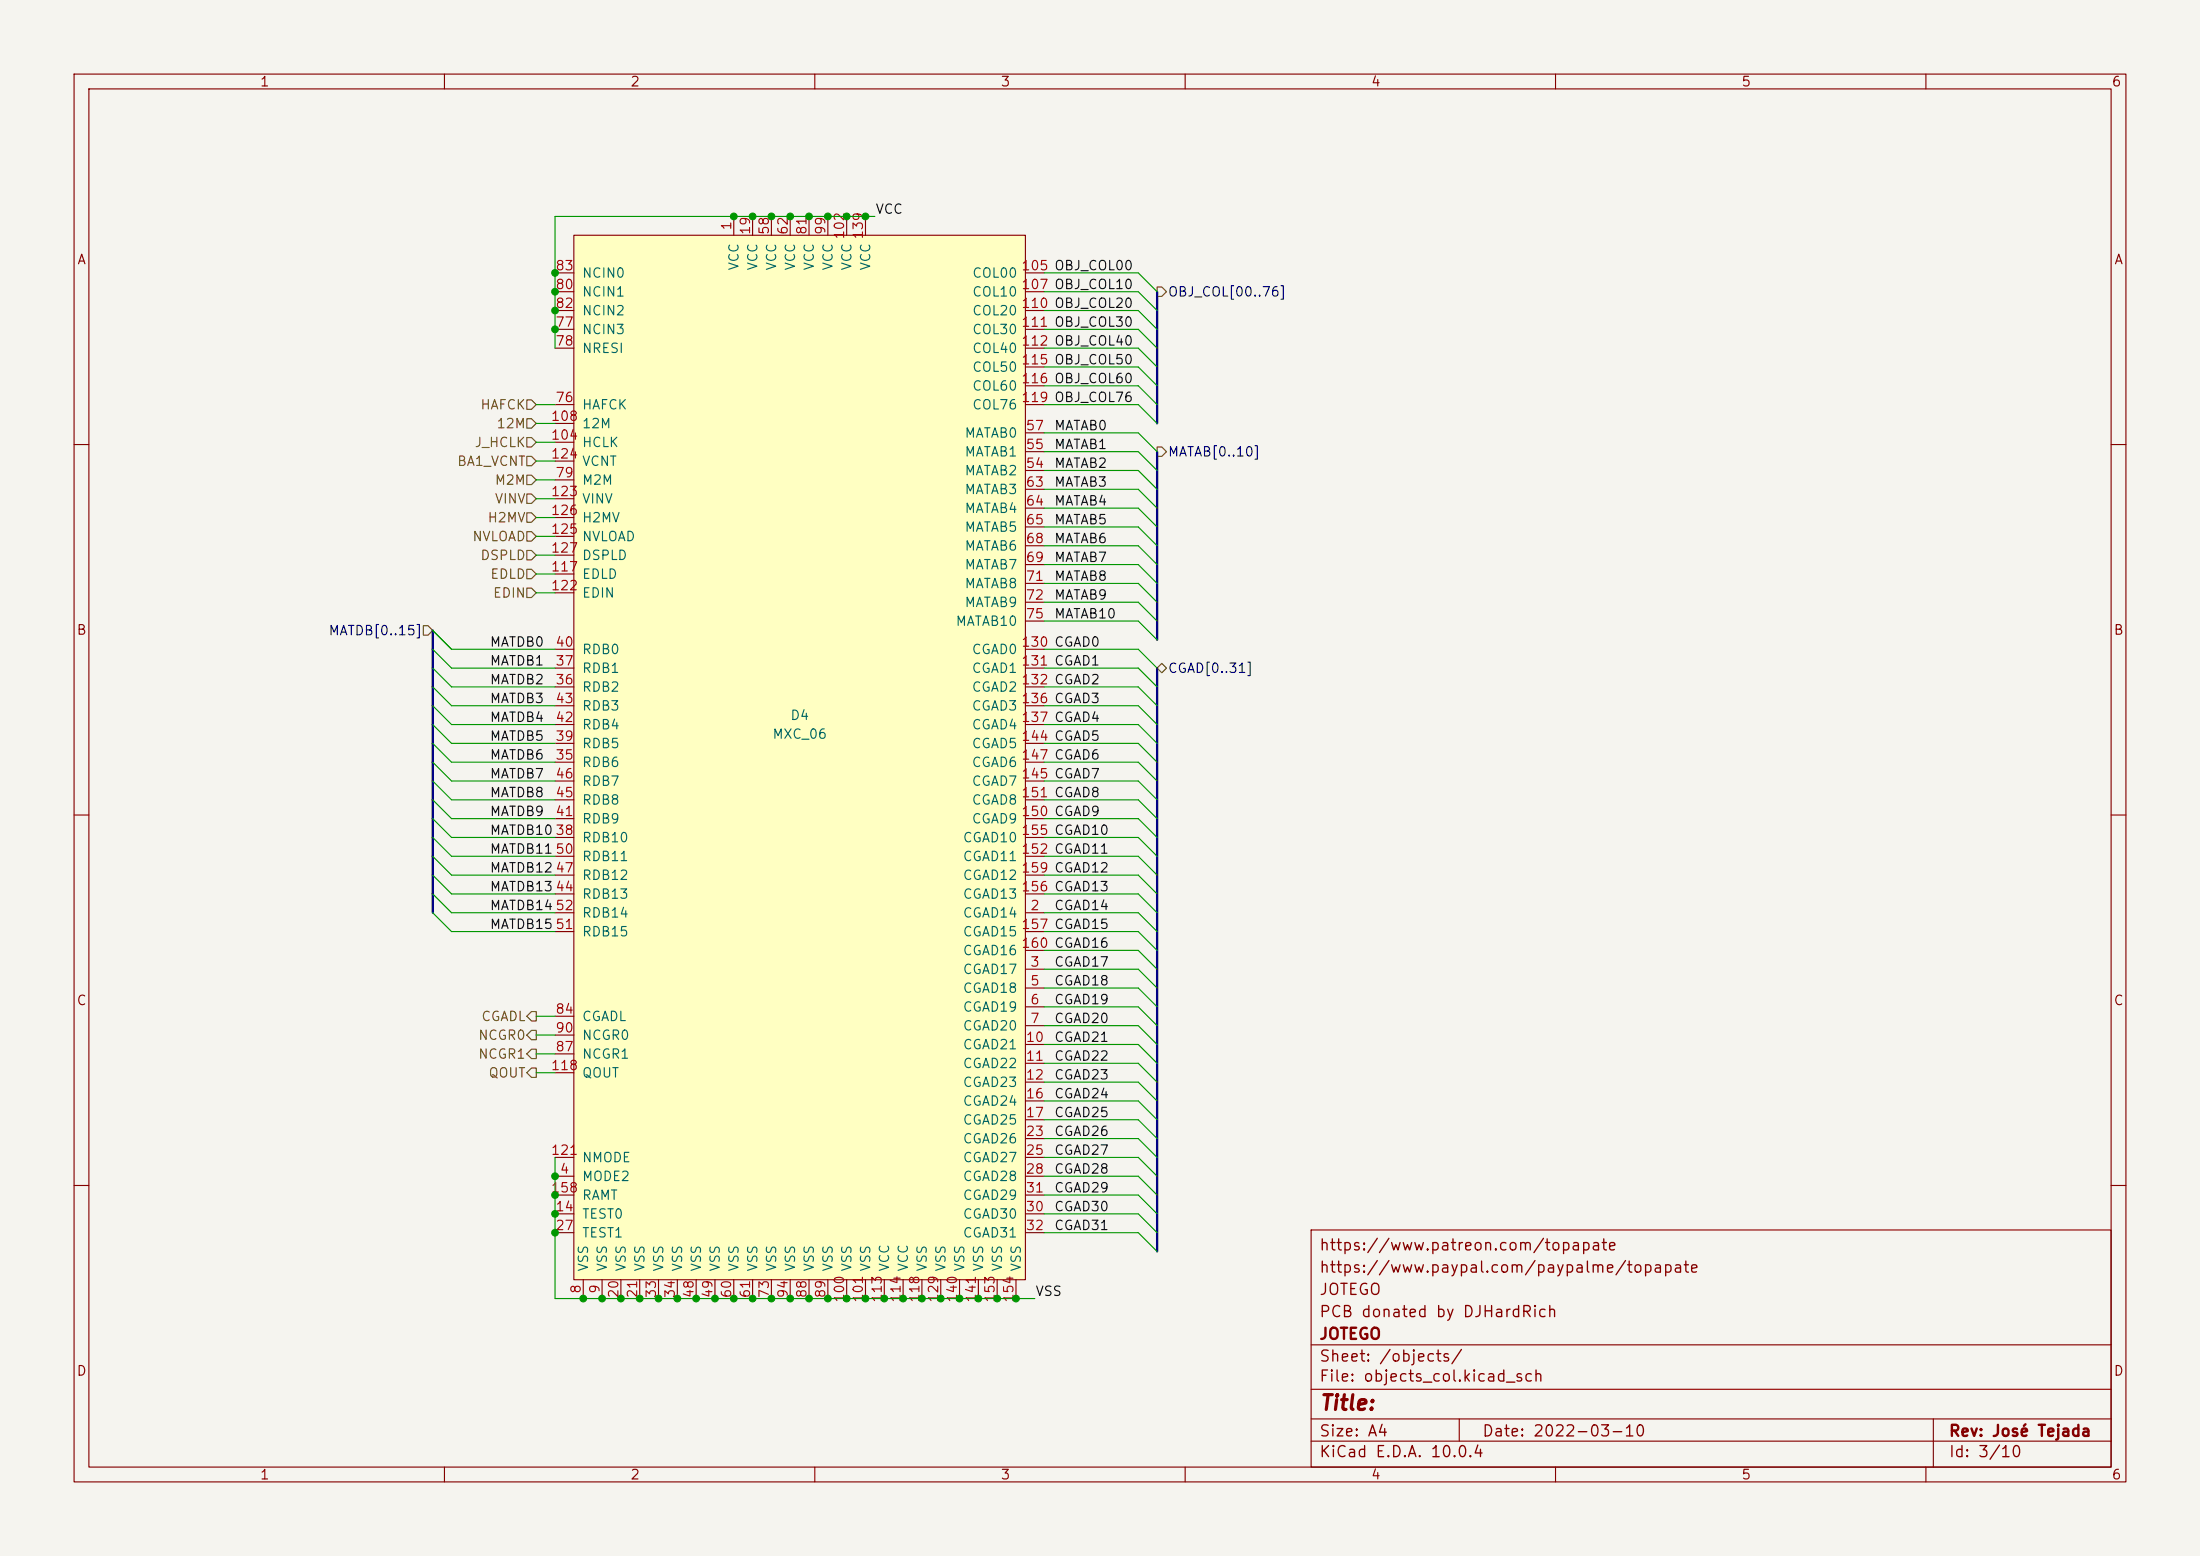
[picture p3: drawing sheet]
<svg xmlns="http://www.w3.org/2000/svg" width="297mm" height="210mm" viewBox="0 0 297 210" stroke-linecap="round" stroke-linejoin="round" font-family="sans-serif">
<path d="M0 0h297v210h-297z" fill="#f5f4ef" stroke="#f5f4ef" stroke-width=".14"/>
<g fill="none" stroke="#840000" stroke-width=".15">
<path d="M10 10h277v190h-277zM12 12h273v186h-273zM60 10v2M110 10v2M160 10v2M210 10v2M260 10v2M10 60h2M285 60h2M10 110h2M285 110h2M10 160h2"/>
<path d="M177 166h108v32h-108zM285 160h2M60 198v2M110 198v2M160 198v2M177 194.5h108M177 191.5h108M177 187.5h108M177 181.5h108M197 191.5v3M210 198v2M260 198v2"/>
<path d="M261 191.5v6.5"/>
</g>
<path d="M77.5 31.8h60.9v140.9h-60.9z" fill="#ffffc2"/>
<g fill="none" stroke="#840000" stroke-width=".15">
<path d="M74.9 39.4h2.6M74.9 36.8h2.6M77.5 31.8h60.9v140.9h-60.9zM99.1 29.2v2.6M101.6 29.2v2.6M104.1 29.2v2.6M106.7 29.2v2.6M109.2 29.2v2.6M111.8 29.2v2.6M114.3 29.2v2.6M116.8 29.2v2.6M138.4 39.4h2.6"/>
<path d="M138.4 36.8h2.6M74.9 54.6h2.6M74.9 44.5h2.6M74.9 47h2.6M74.9 41.9h2.6M74.9 59.7h2.6M74.9 57.2h2.6M138.4 58.4h2.6M138.4 54.6h2.6M138.4 44.5h2.6M138.4 47h2.6M138.4 41.9h2.6"/>
<path d="M138.4 49.5h2.6M138.4 52.1h2.6M74.9 64.8h2.6M74.9 77.5h2.6M74.9 67.3h2.6M74.9 62.2h2.6M74.9 72.4h2.6M74.9 69.9h2.6M74.9 74.9h2.6M138.4 63.5h2.6M138.4 61h2.6M138.4 66h2.6"/>
<path d="M138.4 68.6h2.6M138.4 71.1h2.6M138.4 73.7h2.6M138.4 76.2h2.6M138.4 78.7h2.6M74.9 92.7h2.6M74.9 90.2h2.6M74.9 87.6h2.6M74.9 97.8h2.6M74.9 95.3h2.6M74.9 80h2.6M138.4 92.7h2.6"/>
<path d="M138.4 90.2h2.6M138.4 87.6h2.6M138.4 97.8h2.6M138.4 95.3h2.6M138.4 81.3h2.6M138.4 83.8h2.6M74.9 102.9h2.6M74.9 113h2.6M74.9 100.3h2.6M74.9 110.5h2.6M74.9 108h2.6M74.9 105.4h2.6"/>
<path d="M74.9 118.1h2.6M74.9 115.6h2.6M138.4 102.9h2.6M138.4 113h2.6M138.4 100.3h2.6M138.4 110.5h2.6M138.4 108h2.6M138.4 105.4h2.6M138.4 118.1h2.6M138.4 115.6h2.6M74.9 123.2h2.6M74.9 120.7h2.6"/>
<path d="M74.9 125.7h2.6M74.9 137.2h2.6M74.9 139.7h2.6M138.4 123.2h2.6M138.4 130.8h2.6M138.4 133.4h2.6M138.4 135.9h2.6M138.4 138.4h2.6M138.4 120.7h2.6M138.4 125.7h2.6M138.4 128.3h2.6M74.9 158.8h2.6"/>
<path d="M74.9 156.2h2.6M74.9 142.2h2.6M74.9 144.8h2.6M138.4 158.8h2.6M138.4 141h2.6M138.4 143.5h2.6M138.4 146.1h2.6M138.4 148.6h2.6M138.4 151.1h2.6M138.4 153.7h2.6M138.4 156.2h2.6M74.9 163.8h2.6"/>
<path d="M74.9 166.4h2.6M74.9 161.3h2.6M78.7 172.7v2.6M81.3 172.7v2.6M83.8 172.7v2.6M86.4 172.7v2.6M88.9 172.7v2.6M91.4 172.7v2.6M94 172.7v2.6M96.5 172.7v2.6M99.1 172.7v2.6M101.6 172.7v2.6"/>
<path d="M104.1 172.7v2.6M106.7 172.7v2.6M109.2 172.7v2.6M111.8 172.7v2.6M114.3 172.7v2.6M116.8 172.7v2.6M119.4 172.7v2.6M121.9 172.7v2.6M124.5 172.7v2.6M127 172.7v2.6M129.5 172.7v2.6M132.1 172.7v2.6"/>
<path d="M134.6 172.7v2.6M137.2 172.7v2.6M138.4 163.8h2.6M138.4 166.4h2.6M138.4 161.3h2.6"/>
</g>
<g fill="none" stroke="#725600" stroke-width=".15">
<path d="M156.2 38.7h.6l.7 .7-.7 .6h-.6zM71.1 59.1h.7l.6 .6-.6 .6h-.7zM71.1 54h.7l.6 .6-.6 .6h-.7zM71.1 56.5h.7l.6 .7-.6 .6h-.7zM71.1 64.1h.7l.6 .7-.6 .6h-.7zM71.1 61.6h.7l.6 .6-.6 .7h-.7zM71.1 66.7h.7l.6 .6-.6 .6h-.7zM71.1 71.8h.7l.6 .6-.6 .6h-.7zM71.1 74.3h.7l.6 .6-.6 .7h-.7zM71.1 76.8h.7l.6 .7-.6 .6h-.7zM71.1 69.2h.7l.6 .7-.6 .6h-.7zM71.1 79.4h.7l.6 .6-.6 .6h-.7z"/>
<path d="M156.2 60.3h.6l.7 .7-.7 .6h-.6zM57.1 84.5h.7l.6 .6-.6 .6h-.7zM156.8 89.5l.7 .7-.7 .6-.6-.6zM71.1 139.7l.7-.6h.6v1.2h-.6zM71.8 136.5h.6v1.3h-.6l-.7-.6zM71.1 144.8l.7-.7h.6v1.3h-.6zM71.8 141.6h.6v1.3h-.6l-.7-.7z"/>
</g>
<path d="M156.2 39.4v17.8M156.2 61v25.4M58.4 85.1v38.1M156.2 90.2v78.7" fill="none" stroke="#000084" stroke-width=".3"/>
<g fill="none" stroke="#009600" stroke-width=".15">
<path d="M118.1 29.2h-43.2v17.8M141 39.4h12.7l2.5 2.5M141 36.8h12.7l2.5 2.6M72.4 59.7h2.5M72.4 57.2h2.5M72.4 54.6h2.5M141 44.5h12.7l2.5 2.5M141 52.1h12.7l2.5 2.5M141 49.5h12.7l2.5 2.6M141 47h12.7l2.5 2.5M141 54.6h12.7l2.5 2.6M141 58.4h12.7l2.5 2.6"/>
<path d="M141 41.9h12.7l2.5 2.6M72.4 64.8h2.5M72.4 62.2h2.5M72.4 72.4h2.5M72.4 67.3h2.5M72.4 77.5h2.5M72.4 69.9h2.5M72.4 74.9h2.5M141 63.5h12.7l2.5 2.5M141 61h12.7l2.5 2.5M141 66h12.7l2.5 2.6M141 71.1h12.7l2.5 2.6"/>
<path d="M141 68.6h12.7l2.5 2.5M141 73.7h12.7l2.5 2.5M141 76.2h12.7l2.5 2.5M141 78.7h12.7l2.5 2.6M58.4 95.3l2.6 2.5h13.9M58.4 97.8l2.6 2.5h13.9M58.4 90.2l2.6 2.5h13.9M58.4 87.6l2.6 2.6h13.9M58.4 92.7l2.6 2.6h13.9M58.4 85.1l2.6 2.5h13.9M72.4 80h2.5M141 97.8h12.7l2.5 2.5"/>
<path d="M141 92.7h12.7l2.5 2.6M141 90.2h12.7l2.5 2.5M141 95.3h12.7l2.5 2.5M141 87.6h12.7l2.5 2.6M141 81.3h12.7l2.5 2.5M141 83.8h12.7l2.5 2.6M58.4 118.1l2.6 2.6h13.9M58.4 110.5l2.6 2.5h13.9M58.4 100.3l2.6 2.6h13.9M58.4 105.4l2.6 2.6h13.9M58.4 108l2.6 2.5h13.9M58.4 102.9l2.6 2.5h13.9"/>
<path d="M58.4 115.6l2.6 2.5h13.9M58.4 113l2.6 2.6h13.9M141 100.3h12.7l2.5 2.6M141 113h12.7l2.5 2.6M141 102.9h12.7l2.5 2.5M141 108h12.7l2.5 2.5M141 110.5h12.7l2.5 2.5M141 105.4h12.7l2.5 2.6M141 118.1h12.7l2.5 2.6M141 115.6h12.7l2.5 2.5M58.4 123.2l2.6 2.5h13.9M58.4 120.7l2.6 2.5h13.9"/>
<path d="M72.4 137.2h2.5M72.4 139.7h2.5M141 120.7h12.7l2.5 2.5M141 133.4h12.7l2.5 2.5M141 130.8h12.7l2.5 2.6M141 135.9h12.7l2.5 2.5M141 138.4h12.7l2.5 2.6M141 125.7h12.7l2.5 2.6M141 123.2h12.7l2.5 2.5M141 128.3h12.7l2.5 2.5M72.4 142.2h2.5M72.4 144.8h2.5"/>
<path d="M74.9 156.2v19.1h64.8M141 146.1h12.7l2.5 2.5M141 153.7h12.7l2.5 2.5M141 148.6h12.7l2.5 2.5M141 151.1h12.7l2.5 2.6M141 156.2h12.7l2.5 2.6M141 158.8h12.7l2.5 2.5M141 143.5h12.7l2.5 2.6M141 141h12.7l2.5 2.5M141 166.4h12.7l2.5 2.5M141 163.8h12.7l2.5 2.6M141 161.3h12.7l2.5 2.5"/>
</g>
<g fill="#009600" stroke="#009600" stroke-width=".14">
<circle cx="104.1" cy="29.2" r=".46"/>
<circle cx="99.1" cy="29.2" r=".46"/>
<circle cx="101.6" cy="29.2" r=".46"/>
<circle cx="106.7" cy="29.2" r=".46"/>
<circle cx="109.2" cy="29.2" r=".46"/>
<circle cx="74.9" cy="44.5" r=".46"/>
<circle cx="74.9" cy="39.4" r=".46"/>
<circle cx="74.9" cy="41.9" r=".46"/>
<circle cx="111.8" cy="29.2" r=".46"/>
<circle cx="116.8" cy="29.2" r=".46"/>
<circle cx="114.3" cy="29.2" r=".46"/>
<circle cx="74.9" cy="36.8" r=".46"/>
<circle cx="111.8" cy="175.3" r=".46"/>
<circle cx="109.2" cy="175.3" r=".46"/>
<circle cx="114.3" cy="175.3" r=".46"/>
<circle cx="132.1" cy="175.3" r=".46"/>
<circle cx="134.6" cy="175.3" r=".46"/>
<circle cx="129.5" cy="175.3" r=".46"/>
<circle cx="119.4" cy="175.3" r=".46"/>
<circle cx="121.9" cy="175.3" r=".46"/>
<circle cx="116.8" cy="175.3" r=".46"/>
<circle cx="124.5" cy="175.3" r=".46"/>
<circle cx="127" cy="175.3" r=".46"/>
<circle cx="74.9" cy="161.3" r=".46"/>
<circle cx="74.9" cy="158.8" r=".46"/>
<circle cx="137.2" cy="175.3" r=".46"/>
<circle cx="106.7" cy="175.3" r=".46"/>
<circle cx="104.1" cy="175.3" r=".46"/>
<circle cx="99.1" cy="175.3" r=".46"/>
<circle cx="101.6" cy="175.3" r=".46"/>
<circle cx="86.4" cy="175.3" r=".46"/>
<circle cx="83.8" cy="175.3" r=".46"/>
<circle cx="81.3" cy="175.3" r=".46"/>
<circle cx="88.9" cy="175.3" r=".46"/>
<circle cx="91.4" cy="175.3" r=".46"/>
<circle cx="94" cy="175.3" r=".46"/>
<circle cx="96.5" cy="175.3" r=".46"/>
<circle cx="78.7" cy="175.3" r=".46"/>
<circle cx="74.9" cy="166.4" r=".46"/>
<circle cx="74.9" cy="163.8" r=".46"/>
</g>
<text font-size="2" fill="#840000" x="178" y="190.8">Title:</text>
<g font-size="1.5" fill="#840000">
<text x="178" y="172.2">https://www.paypal.com/paypalme/topapate</text>
<text x="178" y="169.2">https://www.patreon.com/topapate</text>
<text x="178" y="178.2">PCB donated by DJHardRich</text>
<text x="178" y="175.2">JOTEGO</text>
<text x="178" y="184.2">Sheet: /objects/</text>
<text x="178" y="181.2">JOTEGO</text>
<text x="178" y="186.9">File: objects_col.kicad_sch</text>
<text x="178" y="197.1">KiCad E.D.A. 10.0.4</text>
<text x="178" y="194.3">Size: A4</text>
<text x="200" y="194.3">Date: 2022-03-10</text>
<text x="263" y="194.3">Rev: José Tejada</text>
<text x="263" y="197.1">Id: 3/10</text>
</g>
<g font-size="1.3" fill="#840000">
<text x="35" y="12">1</text>
<text x="85" y="12">2</text>
<text x="135" y="12">3</text>
<text x="185" y="12">4</text>
<text x="235" y="12">5</text>
<text x="285" y="12">6</text>
<text x="10.3" y="36">A</text>
<text x="285.3" y="36">A</text>
<text x="10.3" y="86">B</text>
<text x="285.3" y="86">B</text>
<text x="10.3" y="136">C</text>
<text x="285.3" y="136">C</text>
<text x="10.3" y="186">D</text>
<text x="285.3" y="186">D</text>
<text x="35" y="200">1</text>
<text x="85" y="200">2</text>
<text x="135" y="200">3</text>
<text x="185" y="200">4</text>
<text x="235" y="200">5</text>
<text x="285" y="200">6</text>
</g>
<g font-size="1.3" fill="#0f0f0f">
<text x="118.1" y="29.2">VCC</text>
<text x="142.2" y="58.4">MATAB0</text>
<text x="142.2" y="63.5">MATAB2</text>
<text x="142.2" y="60.9">MATAB1</text>
<text x="142.2" y="66">MATAB3</text>
<text x="142.2" y="71.1">MATAB5</text>
<text x="142.2" y="68.5">MATAB4</text>
<text x="142.2" y="73.6">MATAB6</text>
<text x="142.2" y="76.2">MATAB7</text>
<text x="142.2" y="78.7">MATAB8</text>
<text x="142.2" y="83.8">MATAB10</text>
<text x="142.2" y="81.2">MATAB9</text>
<text x="66" y="87.6">MATDB0</text>
<text x="66" y="95.2">MATDB3</text>
<text x="66" y="90.1">MATDB1</text>
<text x="66" y="92.7">MATDB2</text>
<text x="66" y="100.3">MATDB5</text>
<text x="66" y="97.8">MATDB4</text>
<text x="66" y="105.4">MATDB7</text>
<text x="66" y="107.9">MATDB8</text>
<text x="66" y="102.8">MATDB6</text>
<text x="66" y="113">MATDB1038</text>
<text x="66" y="110.5">MATDB9</text>
<text x="66" y="118.1">MATDB1247</text>
<text x="66" y="115.5">MATDB1150</text>
<text x="66" y="125.7">MATDB1551</text>
<text x="66" y="123.2">MATDB1452</text>
<text x="66" y="120.6">MATDB1344</text>
<text x="142.2" y="123.2">CGAD14</text>
<text x="142.2" y="130.8">CGAD17</text>
<text x="142.2" y="135.9">CGAD19</text>
<text x="142.2" y="133.3">CGAD18</text>
<text x="142.2" y="138.4">CGAD20</text>
<text x="142.2" y="143.5">CGAD22</text>
<text x="142.2" y="140.9">CGAD21</text>
<text x="142.2" y="146">CGAD23</text>
<text x="142.2" y="148.6">CGAD24</text>
<text x="142.2" y="151.1">CGAD25</text>
<text x="142.2" y="153.6">CGAD26</text>
<text x="142.2" y="161.3">CGAD29</text>
<text x="142.2" y="158.7">CGAD28</text>
<text x="142.2" y="156.2">CGAD27</text>
<text x="142.2" y="166.3">CGAD31</text>
<text x="142.2" y="163.8">CGAD30</text>
<text x="139.7" y="175.2">VSS</text>
</g>
<g font-size="1.3" fill="#a90000">
<text x="99" y="31.2" transform="rotate(-90 99 31.2)">1</text>
<text x="101.6" y="31.8" transform="rotate(-90 101.6 31.8)">19</text>
<text x="104.1" y="31.8" transform="rotate(-90 104.1 31.8)">58</text>
<text x="106.7" y="31.8" transform="rotate(-90 106.7 31.8)">62</text>
<text x="109.2" y="31.8" transform="rotate(-90 109.2 31.8)">81</text>
<text x="111.7" y="31.8" transform="rotate(-90 111.7 31.8)">99</text>
<text x="114.3" y="32.4" transform="rotate(-90 114.3 32.4)">102</text>
<text x="116.8" y="32.4" transform="rotate(-90 116.8 32.4)">139</text>
<text x="74.9" y="39.3">80</text>
<text x="74.9" y="41.9">82</text>
<text x="74.9" y="36.8">83</text>
<text x="137.8" y="36.8">105 OBJ_COL00</text>
<text x="137.8" y="39.3">107 OBJ_COL10</text>
<text x="137.8" y="41.9">110 OBJ_COL20</text>
<text x="74.9" y="44.4">77</text>
<text x="74.9" y="47">78</text>
<text x="137.8" y="44.4">111 OBJ_COL30</text>
<text x="137.8" y="47">112 OBJ_COL40</text>
<text x="137.8" y="49.5">115 OBJ_COL50</text>
<text x="137.8" y="52">116 OBJ_COL60</text>
<text x="74.3" y="59.7">104</text>
<text x="74.3" y="57.1">108</text>
<text x="74.9" y="54.6">76</text>
<text x="137.8" y="54.6">119 OBJ_COL76</text>
<text x="138.4" y="58.4">57</text>
<text x="74.3" y="62.2">124</text>
<text x="74.9" y="64.7">79</text>
<text x="138.4" y="63.5">54</text>
<text x="138.4" y="60.9">55</text>
<text x="74.3" y="67.3">123</text>
<text x="74.3" y="69.8">126</text>
<text x="138.4" y="66">63</text>
<text x="138.4" y="68.6">64</text>
<text x="138.4" y="71.1">65</text>
<text x="74.3" y="77.4">117</text>
<text x="74.3" y="72.4">125</text>
<text x="74.3" y="74.9">127</text>
<text x="138.4" y="73.6">68</text>
<text x="138.4" y="76.2">69</text>
<text x="74.3" y="80">122</text>
<text x="138.4" y="78.7">71</text>
<text x="138.4" y="81.3">72</text>
<text x="138.4" y="83.8">75</text>
<text x="74.9" y="87.6">40</text>
<text x="137.8" y="87.6">130 CGAD0</text>
<text x="74.9" y="92.7">36</text>
<text x="74.9" y="90.1">37</text>
<text x="74.9" y="95.2">43</text>
<text x="137.8" y="90.1">131 CGAD1</text>
<text x="137.8" y="92.7">132 CGAD2</text>
<text x="137.8" y="95.2">136 CGAD3</text>
<text x="74.9" y="100.3">39</text>
<text x="74.9" y="97.8">42</text>
<text x="137.8" y="97.8">137 CGAD4</text>
<text x="137.8" y="100.3">144 CGAD5</text>
<text x="74.9" y="102.8">35</text>
<text x="74.9" y="107.9">45</text>
<text x="74.9" y="105.4">46</text>
<text x="137.8" y="105.4">145 CGAD7</text>
<text x="137.8" y="102.8">147 CGAD6</text>
<text x="137.8" y="107.9">151 CGAD8</text>
<text x="74.9" y="110.5">41</text>
<text x="137.8" y="110.5">150 CGAD9</text>
<text x="137.8" y="113">155 CGAD10</text>
<text x="137.8" y="115.5">152 CGAD11</text>
<text x="137.8" y="118.1">159 CGAD12</text>
<text x="137.8" y="120.6">156 CGAD13</text>
<text x="137.8" y="125.7">157 CGAD15</text>
<text x="139" y="123.2">2</text>
<text x="137.8" y="128.2">160 CGAD16</text>
<text x="139" y="130.8">3</text>
<text x="74.9" y="137.1">84</text>
<text x="139" y="133.3">5</text>
<text x="139" y="135.9">6</text>
<text x="74.9" y="142.2">87</text>
<text x="74.9" y="139.7">90</text>
<text x="138.4" y="140.9">10</text>
<text x="138.4" y="143.5">11</text>
<text x="139" y="138.4">7</text>
<text x="74.3" y="144.8">118</text>
<text x="138.4" y="146">12</text>
<text x="138.4" y="148.6">16</text>
<text x="138.4" y="151.1">17</text>
<text x="138.4" y="153.6">23</text>
<text x="74.3" y="156.2">121</text>
<text x="74.3" y="161.3">158</text>
<text x="75.5" y="158.7">4</text>
<text x="138.4" y="156.2">25</text>
<text x="138.4" y="158.7">28</text>
<text x="138.4" y="161.3">31</text>
<text x="74.9" y="163.8">14</text>
<text x="74.9" y="166.3">27</text>
<text x="138.4" y="163.8">30</text>
<text x="138.4" y="166.3">32</text>
<text x="78.7" y="174.7" transform="rotate(-90 78.7 174.7)">8</text>
<text x="81.3" y="174.7" transform="rotate(-90 81.3 174.7)">9</text>
<text x="83.8" y="175.3" transform="rotate(-90 83.8 175.3)">20</text>
<text x="86.3" y="175.3" transform="rotate(-90 86.3 175.3)">21</text>
<text x="88.9" y="175.3" transform="rotate(-90 88.9 175.3)">33</text>
<text x="91.4" y="175.3" transform="rotate(-90 91.4 175.3)">34</text>
<text x="94" y="175.3" transform="rotate(-90 94 175.3)">48</text>
<text x="96.5" y="175.3" transform="rotate(-90 96.5 175.3)">49</text>
<text x="99" y="175.3" transform="rotate(-90 99 175.3)">60</text>
<text x="101.6" y="175.3" transform="rotate(-90 101.6 175.3)">61</text>
<text x="104.1" y="175.3" transform="rotate(-90 104.1 175.3)">73</text>
<text x="106.7" y="175.3" transform="rotate(-90 106.7 175.3)">94</text>
<text x="109.2" y="175.3" transform="rotate(-90 109.2 175.3)">88</text>
<text x="111.7" y="175.3" transform="rotate(-90 111.7 175.3)">89</text>
<text x="114.3" y="175.9" transform="rotate(-90 114.3 175.9)">100</text>
<text x="116.8" y="175.9" transform="rotate(-90 116.8 175.9)">101</text>
<text x="119.4" y="175.9" transform="rotate(-90 119.4 175.9)">113</text>
<text x="121.9" y="175.9" transform="rotate(-90 121.9 175.9)">114</text>
<text x="124.4" y="175.9" transform="rotate(-90 124.4 175.9)">118</text>
<text x="127" y="175.9" transform="rotate(-90 127 175.9)">129</text>
<text x="129.5" y="175.9" transform="rotate(-90 129.5 175.9)">140</text>
<text x="132.1" y="175.9" transform="rotate(-90 132.1 175.9)">141</text>
<text x="134.6" y="175.9" transform="rotate(-90 134.6 175.9)">153</text>
<text x="137.1" y="175.9" transform="rotate(-90 137.1 175.9)">154</text>
</g>
<g font-size="1.3" fill="#006464">
<text x="78.5" y="40.3">NCIN1</text>
<text x="78.5" y="37.8">NCIN0</text>
<text x="100" y="36.6" transform="rotate(-90 100 36.6)">VCC</text>
<text x="102.6" y="36.6" transform="rotate(-90 102.6 36.6)">VCC</text>
<text x="105.1" y="36.6" transform="rotate(-90 105.1 36.6)">VCC</text>
<text x="107.7" y="36.6" transform="rotate(-90 107.7 36.6)">VCC</text>
<text x="110.2" y="36.6" transform="rotate(-90 110.2 36.6)">VCC</text>
<text x="112.7" y="36.6" transform="rotate(-90 112.7 36.6)">VCC</text>
<text x="115.3" y="36.6" transform="rotate(-90 115.3 36.6)">VCC</text>
<text x="117.8" y="36.6" transform="rotate(-90 117.8 36.6)">VCC</text>
<text x="131.2" y="37.8">COL00</text>
<text x="131.2" y="40.3">COL10</text>
<text x="78.5" y="45.4">NCIN3</text>
<text x="78.5" y="48">NRESI</text>
<text x="78.5" y="42.9">NCIN2</text>
<text x="131.2" y="42.9">COL20</text>
<text x="131.2" y="45.4">COL30</text>
<text x="131.2" y="48">COL40</text>
<text x="131.2" y="50.5">COL50</text>
<text x="131.2" y="53">COL60</text>
<text x="78.5" y="55.6">HAFCK</text>
<text x="78.5" y="58.1">12M</text>
<text x="130.1" y="59.4">MATAB0</text>
<text x="131.2" y="55.6">COL76</text>
<text x="78.5" y="65.7">M2M</text>
<text x="78.5" y="60.7">HCLK</text>
<text x="78.5" y="63.2">VCNT</text>
<text x="130.1" y="64.5">MATAB2</text>
<text x="130.1" y="61.9">MATAB1</text>
<text x="78.5" y="68.3">VINV</text>
<text x="78.5" y="70.8">H2MV</text>
<text x="130.1" y="67">MATAB3</text>
<text x="130.1" y="69.6">MATAB4</text>
<text x="78.5" y="73.4">NVLOAD</text>
<text x="78.5" y="75.9">DSPLD</text>
<text x="130.1" y="72.1">MATAB5</text>
<text x="130.1" y="74.6">MATAB6</text>
<text x="130.1" y="77.2">MATAB7</text>
<text x="78.5" y="78.4">EDLD</text>
<text x="78.5" y="81">EDIN</text>
<text x="130.1" y="79.7">MATAB8</text>
<text x="130.1" y="82.3">MATAB9</text>
<text x="78.5" y="88.6">RDB0</text>
<text x="128.9" y="84.8">MATAB10</text>
<text x="131.1" y="88.6">CGAD0</text>
<text x="78.5" y="93.7">RDB2</text>
<text x="78.5" y="91.1">RDB1</text>
<text x="131.1" y="91.1">CGAD1</text>
<text x="131.1" y="93.7">CGAD2</text>
<text x="78.5" y="101.3">RDB5</text>
<text x="78.5" y="98.8">RDB4</text>
<text x="78.5" y="96.2">RDB3</text>
<text x="104.2" y="100">MXC_06</text>
<text x="106.6" y="97.5">D4</text>
<text x="131.1" y="96.2">CGAD3</text>
<text x="131.1" y="98.8">CGAD4</text>
<text x="131.1" y="101.3">CGAD5</text>
<text x="78.5" y="103.8">RDB6</text>
<text x="78.5" y="106.4">RDB7</text>
<text x="131.1" y="106.4">CGAD7</text>
<text x="131.1" y="103.8">CGAD6</text>
<text x="78.5" y="111.5">RDB9</text>
<text x="78.5" y="108.9">RDB8</text>
<text x="131.1" y="111.5">CGAD9</text>
<text x="131.1" y="108.9">CGAD8</text>
<text x="78.5" y="114">RDB10</text>
<text x="78.5" y="119.1">RDB12</text>
<text x="78.5" y="116.5">RDB11</text>
<text x="129.9" y="116.5">CGAD11</text>
<text x="129.9" y="114">CGAD10</text>
<text x="129.9" y="119.1">CGAD12</text>
<text x="78.5" y="121.6">RDB13</text>
<text x="78.5" y="124.2">RDB14</text>
<text x="129.9" y="124.2">CGAD14</text>
<text x="129.9" y="121.6">CGAD13</text>
<text x="78.5" y="126.7">RDB15</text>
<text x="129.9" y="131.8">CGAD17</text>
<text x="129.9" y="126.7">CGAD15</text>
<text x="129.9" y="129.2">CGAD16</text>
<text x="129.9" y="134.3">CGAD18</text>
<text x="129.9" y="136.9">CGAD19</text>
<text x="78.5" y="138.1">CGADL</text>
<text x="78.5" y="143.2">NCGR1</text>
<text x="78.5" y="140.7">NCGR0</text>
<text x="129.9" y="139.4">CGAD20</text>
<text x="129.9" y="141.9">CGAD21</text>
<text x="78.5" y="145.8">QOUT</text>
<text x="129.9" y="144.5">CGAD22</text>
<text x="129.9" y="147">CGAD23</text>
<text x="129.9" y="149.6">CGAD24</text>
<text x="129.9" y="152.1">CGAD25</text>
<text x="129.9" y="154.6">CGAD26</text>
<text x="78.5" y="159.7">MODE2</text>
<text x="78.5" y="157.2">NMODE</text>
<text x="129.9" y="157.2">CGAD27</text>
<text x="129.9" y="159.7">CGAD28</text>
<text x="78.5" y="164.8">TEST0</text>
<text x="78.5" y="167.3">TEST1</text>
<text x="78.5" y="162.3">RAMT</text>
<text x="129.9" y="164.8">CGAD30</text>
<text x="129.9" y="162.3">CGAD29</text>
<text x="129.9" y="167.3">CGAD31</text>
<text x="79.7" y="171.7" transform="rotate(-90 79.7 171.7)">VSS</text>
<text x="82.3" y="171.7" transform="rotate(-90 82.3 171.7)">VSS</text>
<text x="84.8" y="171.7" transform="rotate(-90 84.8 171.7)">VSS</text>
<text x="87.3" y="171.7" transform="rotate(-90 87.3 171.7)">VSS</text>
<text x="89.9" y="171.7" transform="rotate(-90 89.9 171.7)">VSS</text>
<text x="92.4" y="171.7" transform="rotate(-90 92.4 171.7)">VSS</text>
<text x="95" y="171.7" transform="rotate(-90 95 171.7)">VSS</text>
<text x="97.5" y="171.7" transform="rotate(-90 97.5 171.7)">VSS</text>
<text x="100" y="171.7" transform="rotate(-90 100 171.7)">VSS</text>
<text x="102.6" y="171.7" transform="rotate(-90 102.6 171.7)">VSS</text>
<text x="105.1" y="171.7" transform="rotate(-90 105.1 171.7)">VSS</text>
<text x="107.7" y="171.7" transform="rotate(-90 107.7 171.7)">VSS</text>
<text x="110.2" y="171.7" transform="rotate(-90 110.2 171.7)">VSS</text>
<text x="112.7" y="171.7" transform="rotate(-90 112.7 171.7)">VSS</text>
<text x="115.3" y="171.7" transform="rotate(-90 115.3 171.7)">VSS</text>
<text x="117.8" y="171.7" transform="rotate(-90 117.8 171.7)">VSS</text>
<text x="120.4" y="171.7" transform="rotate(-90 120.4 171.7)">VCC</text>
<text x="122.9" y="171.7" transform="rotate(-90 122.9 171.7)">VCC</text>
<text x="125.4" y="171.7" transform="rotate(-90 125.4 171.7)">VSS</text>
<text x="128" y="171.7" transform="rotate(-90 128 171.7)">VSS</text>
<text x="130.5" y="171.7" transform="rotate(-90 130.5 171.7)">VSS</text>
<text x="133.1" y="171.7" transform="rotate(-90 133.1 171.7)">VSS</text>
<text x="135.6" y="171.7" transform="rotate(-90 135.6 171.7)">VSS</text>
<text x="138.1" y="171.7" transform="rotate(-90 138.1 171.7)">VSS</text>
</g>
<g font-size="1.3" fill="#000084">
<text x="157.6" y="40.3">OBJ_COL[00..76]</text>
<text x="157.6" y="61.9">MATAB[0..10]</text>
<text x="44.3" y="86.1">MATDB[0..15]</text>
<text x="157.6" y="91.1">CGAD[0..31]</text>
</g>
<g font-size="1.3" fill="#725600">
<text x="64.8" y="55.6">HAFCK</text>
<text x="66.9" y="58.1">12M</text>
<text x="61.6" y="63.2">BA1_VCNT</text>
<text x="64" y="60.7">J_HCLK</text>
<text x="66.7" y="65.7">M2M</text>
<text x="65.7" y="70.8">H2MV</text>
<text x="66.7" y="68.3">VINV</text>
<text x="63.7" y="73.4">NVLOAD</text>
<text x="64.8" y="75.9">DSPLD</text>
<text x="66.1" y="78.4">EDLD</text>
<text x="66.5" y="81">EDIN</text>
<text x="64.5" y="140.7">NCGR0</text>
<text x="64.5" y="143.2">NCGR1</text>
<text x="64.9" y="138.1">CGADL</text>
<text x="65.9" y="145.8">QOUT</text>
</g>
</svg>
